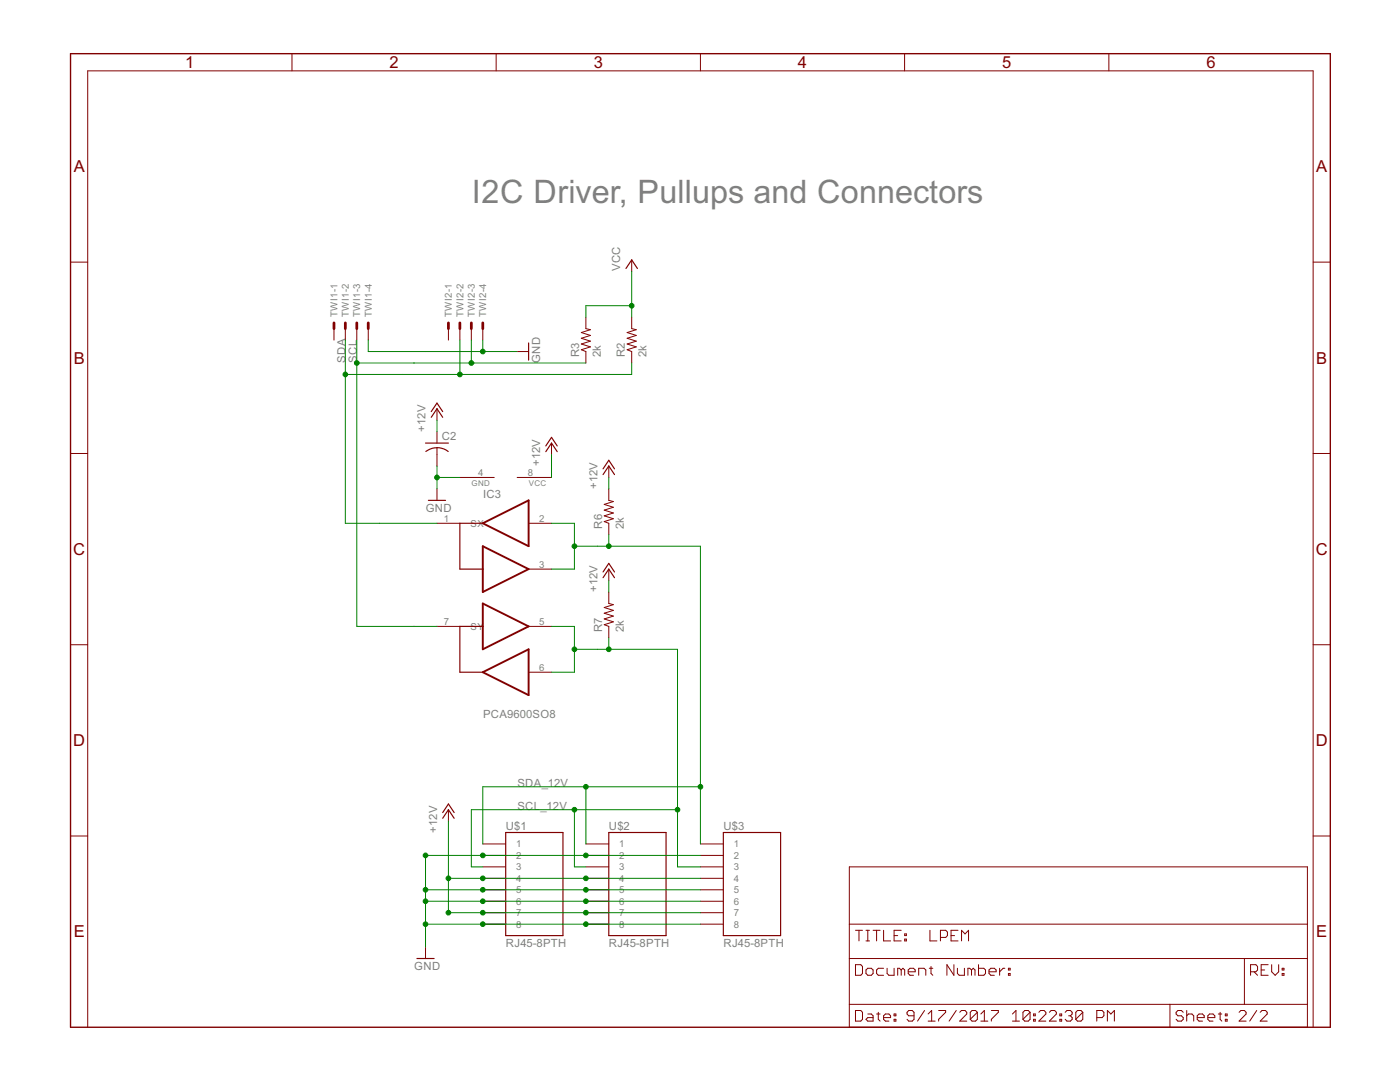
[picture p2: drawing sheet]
<svg xmlns="http://www.w3.org/2000/svg" width="279mm" height="216mm" viewBox="0 0 279 216" stroke-linecap="round" stroke-linejoin="round" font-family="sans-serif">
<path d="M66.7 64.4v1.2M68.9 64.4v1.2M71.2 64.4v1.2M73.5 64.4v1.2M89.5 64.4v1.2M91.8 64.4v1.2M94.1 64.4v1.2M96.4 64.4v1.2" fill="none" stroke="#800000" stroke-width=".55"/>
<g fill="none" stroke="#800000" stroke-width=".2">
<path d="M58.3 10.7v3.4M99 10.7v3.4M139.8 10.7v3.4M180.5 10.7v3.4M221.3 10.7v3.4M14.1 52.3h3.4M126.1 51.9v2.2M262.1 52.3h3.4M66.7 65.6v2.3M68.9 65.6v2.3M71.2 65.6v2.3M73.5 65.6v2.3"/>
<path d="M89.5 65.6v2.3M91.8 65.6v2.3M94.1 65.6v2.3M96.4 65.6v2.3M103.2 70.1h2.3M116.9 63.3v2.3l.9 .2-1.8 .6 1.8 .5-1.8 .6 1.8 .6-1.8 .5 1.8 .6-1.8 .6 .9 .3v2.3M126.1 63.3v2.3l.9 .2-1.8 .6 1.8 .5-1.8 .6 1.8 .6-1.8 .5 1.8 .6-1.8 .6 .9 .3v2.3M14.1 90.5h3.4M87.2 81.6v2.2M87.2 86.1v2.3M87.2 89.3v3.7M87.2 97.6v2.2"/>
<path d="M91.8 95.3h6.8M103.2 95.3h6.9M110.1 88.4v2.3M121.5 97.6v2.2l.9 .3-1.8 .5 1.8 .6-1.8 .6 1.8 .6-1.8 .5 1.8 .6-1.8 .6 .9 .3v2.3M121.5 93v2.3M262.1 90.5h3.4M87.2 104.4h4.6M105.5 113.6h4.6M105.5 104.4h4.6M121.5 113.6v2.2M121.5 118.1v2.3l.9 .2-1.8 .6 1.8 .6-1.8 .6 1.8 .5-1.8 .6 1.8 .6-1.8 .6 .9 .3v2.3M14.1 128.7h3.4"/>
<path d="M87.2 125h4.6M105.5 125h4.6M105.5 134.1h4.6M262.1 128.7h3.4M14.1 166.8h3.4M89.5 161.6v2.2M96.4 168.4h4.5M96.4 170.7h4.5M96.4 173h4.5M96.4 175.3h4.5M96.4 179.8h4.5M96.4 177.5h4.5"/>
<path d="M116.9 168.4h4.6M116.9 170.7h4.6M116.9 173h4.6M116.9 175.3h4.6M116.9 179.8h4.6M116.9 177.5h4.6M139.8 168.4h4.6M139.8 170.7h4.6M139.8 173h4.6M139.8 175.3h4.6M139.8 179.8h4.6M139.8 177.5h4.6"/>
<path d="M169.5 173h91.4v32h-91.4zM262.1 166.8h3.4M84.9 189v2.3M96.4 184.4h4.5M96.4 182.1h4.5M116.9 184.4h4.6M116.9 182.1h4.6M139.8 184.4h4.6M139.8 182.1h4.6M169.5 184.4h91.4M169.5 191.3h91.4M170.7 192.5h1.1l.3 .3v1.4l-.3 .4h-1.1z"/>
<path d="M170.7 185.6h1.4M171.4 185.6v2.1M172.8 193.5l.4-.3h.7l.3 .3v.7l-.3 .4h-.7l-.4-.4zM172.8 185.6h.7M172.8 187.7h.7M173.2 185.6v2.1M174.2 185.6h1.4M174.9 185.6v2.1M176.3 185.6v2.1h1.4M176.3 193.2h-1l-.4 .3v.7l.4 .4h1M177 193.2v1l.4 .4h1v-1.4M178.4 186.7h.8"/>
<path d="M179.9 185.6h-1.5v2.1h1.5M179.9 193.5l-.4-.3h-.3v1.4M179.9 193.5l.3-.3 .4 .3v1.1M179.9 193.5v1.1M180.6 187.4h.3v.3h-.3zM180.6 186.4h.3v.3h-.3zM181.3 193.9h1.3v-.4l-.3-.3h-.7l-.3 .3v.7l.3 .4h.7M183.3 194.6v-1.4h1.1l.4 .3v1.1M185.5 193.2h.7M185.6 185.6v2.1h1.4M185.8 192.8v1.4l.4 .4M187.7 187h1l.4-.3v-.7l-.4-.4h-1v2.1"/>
<path d="M189.8 186.7h.7M190.4 192.5v2.1l-1.4-2.1v2.1M191.1 193.2v1l.3 .4h1.1v-1.4M191.2 185.6h-1.4v2.1h1.4M191.9 187.7v-2.1l.7 .8 .7-.8v2.1M193.9 193.5l-.4-.3h-.3v1.4M193.9 193.5v1.1M193.9 193.5l.3-.3 .4 .3v1.1M195.3 192.5v2.1h1l.4-.4v-.7l-.4-.3h-1M197.4 193.9h1.4v-.4l-.4-.3h-.7l-.3 .3v.7l.3 .4h.7M199.5 193.2v1.4M200.5 193.2h-.3l-.7 .7"/>
<path d="M201.3 194.2h.3v.4h-.3zM201.3 193.2h.3v.3h-.3zM248.3 191.3v9.1M249.6 193.9h1l.4-.4v-.7l-.4-.3h-1v2.1M250.3 193.9l.7 .7M251.7 193.5h.7M253.1 192.5h-1.4v2.1h1.4M253.8 192.5v1.4l.7 .7 .7-.7v-1.4M255.9 194.2h.3v.4h-.3zM255.9 193.2h.3v.3h-.3zM17.5 205v-190.9h244.6v190.9M169.5 200.4h91.4"/>
<path d="M170.7 201.6h1.1l.3 .4v1.4l-.3 .4h-1.1zM173.2 202.3h.7l.3 .4v1.1h-1l-.4-.4 .4-.3h1M174.9 202.3h.7M175.3 202v1.4l.3 .4M176.3 203.1h1.4v-.4l-.3-.4h-.7l-.4 .4v.7l.4 .4h.7M178.4 203.4h.4v.4h-.4zM178.4 202.3h.4v.4h-.4zM182.4 202.7h-1l-.4-.4v-.3l.4-.4h.7l.3 .4v1.4l-.3 .4h-.7l-.4-.4M184.5 201.6l-1.4 2.2M185.2 203.8h1.4M185.2 202.3l.7-.7v2.2M187.3 201.6h1.4v.4l-1.4 1.4v.4"/>
<path d="M190.8 201.6l-1.4 2.2M191.5 202l.4-.4h.7l.3 .4v.3l-1.4 1.5h1.4M195.1 202v1.4l-.4 .4h-.7l-.4-.4M195.1 202l-.4-.4h-.7l-.4 .4v1.4M195.1 202l-1.5 1.4M195.7 203.8h1.4M195.7 202.3l.7-.7v2.2M197.8 201.6h1.4v.4l-1.4 1.4v.4M202.1 203.8h1.4M202.1 202.3l.7-.7v2.2M205.6 202v1.4l-.4 .4h-.7l-.3-.4M205.6 202l-.4-.4h-.7l-.3 .4v1.4"/>
<path d="M205.6 202l-1.4 1.4M206.3 203.4h.3v.4h-.3zM206.3 202.3h.3v.4h-.3zM207.3 202l.4-.4h.7l.3 .4v.3l-1.4 1.5h1.4M209.4 202l.4-.4h.7l.3 .4v.3l-1.4 1.5h1.4M211.5 203.4h.4v.4h-.4zM211.5 202.3h.4v.4h-.4zM212.6 202l.3-.4h.7l.4 .4v.3l-.4 .4M213.3 202.7h.3M213.6 202.7l.4 .4v.3l-.4 .4h-.7l-.3-.4M216.1 202v1.4l-.4 .4h-.7l-.3-.4M216.1 202l-.4-.4h-.7l-.3 .4v1.4"/>
<path d="M216.1 202l-1.4 1.4M218.9 203.1h1l.4-.4v-.7l-.4-.4h-1v2.2M221 203.8v-2.2l.7 .7 .7-.7v2.2M233.5 200.4v4.6M236.1 202l-.3-.4h-.7l-.4 .4v.3l.4 .4h.7l.3 .4v.3l-.3 .4h-.7l-.4-.4M236.8 202.7l.4-.4h.7l.3 .4v1.1M236.8 201.6v2.2M238.9 203.1h1.4v-.4l-.3-.4h-.7l-.4 .4v.7l.4 .4h.7M241 203.1h1.4v-.4l-.3-.4h-.7l-.4 .4v.7l.4 .4h.7M243.1 202.3h.7M243.5 202v1.4l.3 .4M244.5 203.4h.4v.4h-.4z"/>
<path d="M244.5 202.3h.4v.4h-.4zM247.3 202l.3-.4h.7l.4 .4v.3l-1.4 1.5h1.4M250.8 201.6l-1.4 2.2M251.5 202l.4-.4h.7l.3 .4v.3l-1.4 1.5h1.4"/>
</g>
<g fill="none" stroke="#800000" stroke-width=".23">
<path d="M124.9 53.6l1.2-1.7 1.1 1.7M105.5 68.4v3.5M84.9 88.4h4.6M85.5 99.8h3.4M86.1 83.3l1.1-1.7 1.1 1.7M86.1 82.1l1.1-1.7 1.1 1.7M87.2 89.3l1.4 .3 .9 .5M87.2 89.3l-.9 .2-1.3 .6M108.9 90.1l1.2-1.7 1.1 1.7M108.9 89l1.2-1.7 1.1 1.7M120.4 94.7l1.1-1.7 1.1 1.7M120.4 93.6l1.1-1.8 1.1 1.8"/>
<path d="M96.4 104.4h-4.6v9.2h4.6M120.4 115.3l1.1-1.7 1.1 1.7M120.4 114.1l1.1-1.7 1.1 1.7M96.4 125h-4.6v9.1h4.6M88.3 163.3l1.2-1.7 1.1 1.7M88.3 162.1l1.2-1.7 1.1 1.7M100.9 166.1h11.5v20.6h-11.5zM121.5 166.1h11.4v20.6h-11.4zM144.4 166.1h11.4v20.6h-11.4zM83.2 191.3h3.4"/>
</g>
<path d="M96.4 109l9.1 4.6-9.1 4.5zM96.4 104.4l9.1-4.6v9.2zM96.4 134.1l9.1-4.5v9.1zM96.4 120.4l9.1 4.6-9.1 4.6z" fill="none" stroke="#800000" stroke-width=".38"/>
<path d="M14.1 10.7h251.4v194.3h-251.4z" fill="none" stroke="#800000" stroke-width=".28"/>
<g fill="none" stroke="#008000" stroke-width=".2">
<path d="M126.1 54.1v9.2M68.9 67.9v36.5h18.3M71.2 72.4h45.7M71.2 67.9v57.1h16M73.5 67.9v2.2h29.7M91.8 67.9v6.8M94.1 67.9v4.5M96.4 67.9v2.2M126.1 72.4v2.3h-57.2M126.1 61h-9.2v2.3M87.2 95.3h4.6M87.2 83.8v2.3"/>
<path d="M87.2 93v4.6M110.1 90.7v4.6M121.5 95.3v2.3M110.1 104.4h4.5v9.2h-4.5M114.6 109h25.2v59.4M121.5 106.7v2.3M121.5 115.8v2.3M110.1 125h4.5v9.1h-4.5M114.6 129.6h20.6v43.4h4.6M121.5 127.3v2.3M116.9 157v11.4M139.8 157h-43.4v11.4"/>
<path d="M84.9 179.8h54.9M84.9 177.5h54.9M89.5 163.8v18.3h50.3M89.5 175.3h50.3M114.6 161.6v11.4h2.3M135.2 161.6h-41.1v11.4h2.3M139.8 170.7h-54.9v18.3M84.9 184.4h54.9"/>
</g>
<g fill="#008000" stroke="#008000" stroke-width=".2">
<circle cx="126.1" cy="61" r=".47"/>
<circle cx="96.4" cy="70.1" r=".47"/>
<circle cx="84.9" cy="184.4" r=".47"/>
<circle cx="84.9" cy="179.8" r=".47"/>
<circle cx="84.9" cy="177.5" r=".47"/>
<circle cx="84.9" cy="170.7" r=".47"/>
<circle cx="96.4" cy="177.5" r=".47"/>
<circle cx="116.9" cy="179.8" r=".47"/>
<circle cx="116.9" cy="177.5" r=".47"/>
<circle cx="96.4" cy="179.8" r=".47"/>
<circle cx="96.4" cy="170.7" r=".47"/>
<circle cx="116.9" cy="170.7" r=".47"/>
<circle cx="96.4" cy="184.4" r=".47"/>
<circle cx="116.9" cy="184.4" r=".47"/>
<circle cx="87.2" cy="95.3" r=".47"/>
<circle cx="91.8" cy="74.7" r=".47"/>
<circle cx="68.9" cy="74.7" r=".47"/>
<circle cx="94.1" cy="72.4" r=".47"/>
<circle cx="71.2" cy="72.4" r=".47"/>
<circle cx="114.6" cy="109" r=".47"/>
<circle cx="116.9" cy="157" r=".47"/>
<circle cx="139.8" cy="157" r=".47"/>
<circle cx="121.5" cy="109" r=".47"/>
<circle cx="114.6" cy="129.6" r=".47"/>
<circle cx="114.6" cy="161.6" r=".47"/>
<circle cx="135.2" cy="161.6" r=".47"/>
<circle cx="121.5" cy="129.6" r=".47"/>
<circle cx="89.5" cy="175.3" r=".47"/>
<circle cx="89.5" cy="182.1" r=".47"/>
<circle cx="116.9" cy="175.3" r=".47"/>
<circle cx="96.4" cy="182.1" r=".47"/>
<circle cx="116.9" cy="182.1" r=".47"/>
<circle cx="96.4" cy="175.3" r=".47"/>
</g>
<text font-size="7.2" fill="#808080" x="94.2" y="40.4">I2C Driver, Pullups and Connectors</text>
<g font-size="3.7" fill="#800000">
<text x="37" y="13.6">1</text>
<text x="77.7" y="13.6">2</text>
<text x="118.5" y="13.6">3</text>
<text x="159.3" y="13.6">4</text>
<text x="200" y="13.6">5</text>
<text x="240.8" y="13.6">6</text>
<text x="14.7" y="34.4">A</text>
<text x="262.7" y="34.4">A</text>
<text x="14.7" y="72.6">B</text>
<text x="262.7" y="72.6">B</text>
<text x="14.6" y="110.7">C</text>
<text x="262.6" y="110.7">C</text>
<text x="14.6" y="148.9">D</text>
<text x="262.6" y="148.9">D</text>
<text x="14.7" y="187.1">E</text>
<text x="262.7" y="187.1">E</text>
</g>
<g font-size="2.5" fill="#808080">
<text x="123.8" y="54.1" transform="rotate(-90 123.8 54.1)">VCC</text>
<text x="115.6" y="71.2" transform="rotate(-90 115.6 71.2)">R3</text>
<text x="119.9" y="71.3" transform="rotate(-90 119.9 71.3)">2k</text>
<text x="124.7" y="71.2" transform="rotate(-90 124.7 71.2)">R2</text>
<text x="129" y="71.3" transform="rotate(-90 129 71.3)">2k</text>
<text x="68.9" y="72.4" transform="rotate(-90 68.9 72.4)">SDA</text>
<text x="71.2" y="72.4" transform="rotate(-90 71.2 72.4)">SCL</text>
<text x="107.8" y="72.4" transform="rotate(-90 107.8 72.4)">GND</text>
<text x="84.9" y="86.1" transform="rotate(-90 84.9 86.1)">+12V</text>
<text x="88.2" y="87.9">C2</text>
<text x="107.8" y="93" transform="rotate(-90 107.8 93)">+12V</text>
<text x="96.4" y="99.3">IC3</text>
<text x="119.2" y="97.6" transform="rotate(-90 119.2 97.6)">+12V</text>
<text x="85" y="102.1">GND</text>
<text x="120.1" y="105.5" transform="rotate(-90 120.1 105.5)">R6</text>
<text x="124.5" y="105.6" transform="rotate(-90 124.5 105.6)">2k</text>
<text x="119.2" y="118.1" transform="rotate(-90 119.2 118.1)">+12V</text>
<text x="120.1" y="126.1" transform="rotate(-90 120.1 126.1)">R7</text>
<text x="124.5" y="126.1" transform="rotate(-90 124.5 126.1)">2k</text>
<text x="96.4" y="143.3">PCA9600SO8</text>
<text x="103.3" y="157">SDA_12V</text>
<text x="103.3" y="161.6">SCL_12V</text>
<text x="87.2" y="166.1" transform="rotate(-90 87.2 166.1)">+12V</text>
<text x="101" y="165.7">U$1</text>
<text x="121.5" y="165.7">U$2</text>
<text x="144.4" y="165.7">U$3</text>
<text x="101" y="189">RJ45-8PTH</text>
<text x="121.5" y="189">RJ45-8PTH</text>
<text x="144.4" y="189">RJ45-8PTH</text>
<text x="82.7" y="193.6">GND</text>
</g>
<g font-size="2.1" fill="#808080">
<text x="67.3" y="63.2" transform="rotate(-90 67.3 63.2)">TWI1-1</text>
<text x="69.6" y="63.2" transform="rotate(-90 69.6 63.2)">TWI1-2</text>
<text x="71.9" y="63.2" transform="rotate(-90 71.9 63.2)">TWI1-3</text>
<text x="74.2" y="63.2" transform="rotate(-90 74.2 63.2)">TWI1-4</text>
<text x="90.2" y="63.2" transform="rotate(-90 90.2 63.2)">TWI2-1</text>
<text x="92.5" y="63.2" transform="rotate(-90 92.5 63.2)">TWI2-2</text>
<text x="94.8" y="63.2" transform="rotate(-90 94.8 63.2)">TWI2-3</text>
<text x="97" y="63.2" transform="rotate(-90 97 63.2)">TWI2-4</text>
<text x="95.5" y="95">4</text>
<text x="105.3" y="95">8</text>
<text x="88.6" y="104.1">1</text>
<text x="93.9" y="105.1">SX</text>
<text x="107.6" y="104.1">2</text>
<text x="107.6" y="113.2">3</text>
<text x="88.6" y="124.7">7</text>
<text x="93.9" y="125.7">SY</text>
<text x="107.6" y="124.7">5</text>
<text x="107.6" y="133.8">6</text>
<text x="103" y="169.1">1</text>
<text x="103" y="171.4">2</text>
<text x="103" y="173.7">3</text>
<text x="123.6" y="169.1">1</text>
<text x="123.6" y="171.4">2</text>
<text x="123.6" y="173.7">3</text>
<text x="146.5" y="169.1">1</text>
<text x="146.5" y="171.4">2</text>
<text x="146.5" y="173.7">3</text>
<text x="103" y="176">4</text>
<text x="103" y="178.2">5</text>
<text x="123.6" y="176">4</text>
<text x="123.6" y="178.2">5</text>
<text x="146.5" y="176">4</text>
<text x="146.5" y="178.2">5</text>
<text x="103" y="185.1">8</text>
<text x="103" y="182.8">7</text>
<text x="103" y="180.5">6</text>
<text x="123.6" y="185.1">8</text>
<text x="123.6" y="182.8">7</text>
<text x="123.6" y="180.5">6</text>
<text x="146.5" y="185.1">8</text>
<text x="146.5" y="182.8">7</text>
<text x="146.5" y="180.5">6</text>
</g>
<g font-size="1.8" fill="#808080">
<text x="94.1" y="97">GND</text>
<text x="105.5" y="97">VCC</text>
</g>
</svg>
